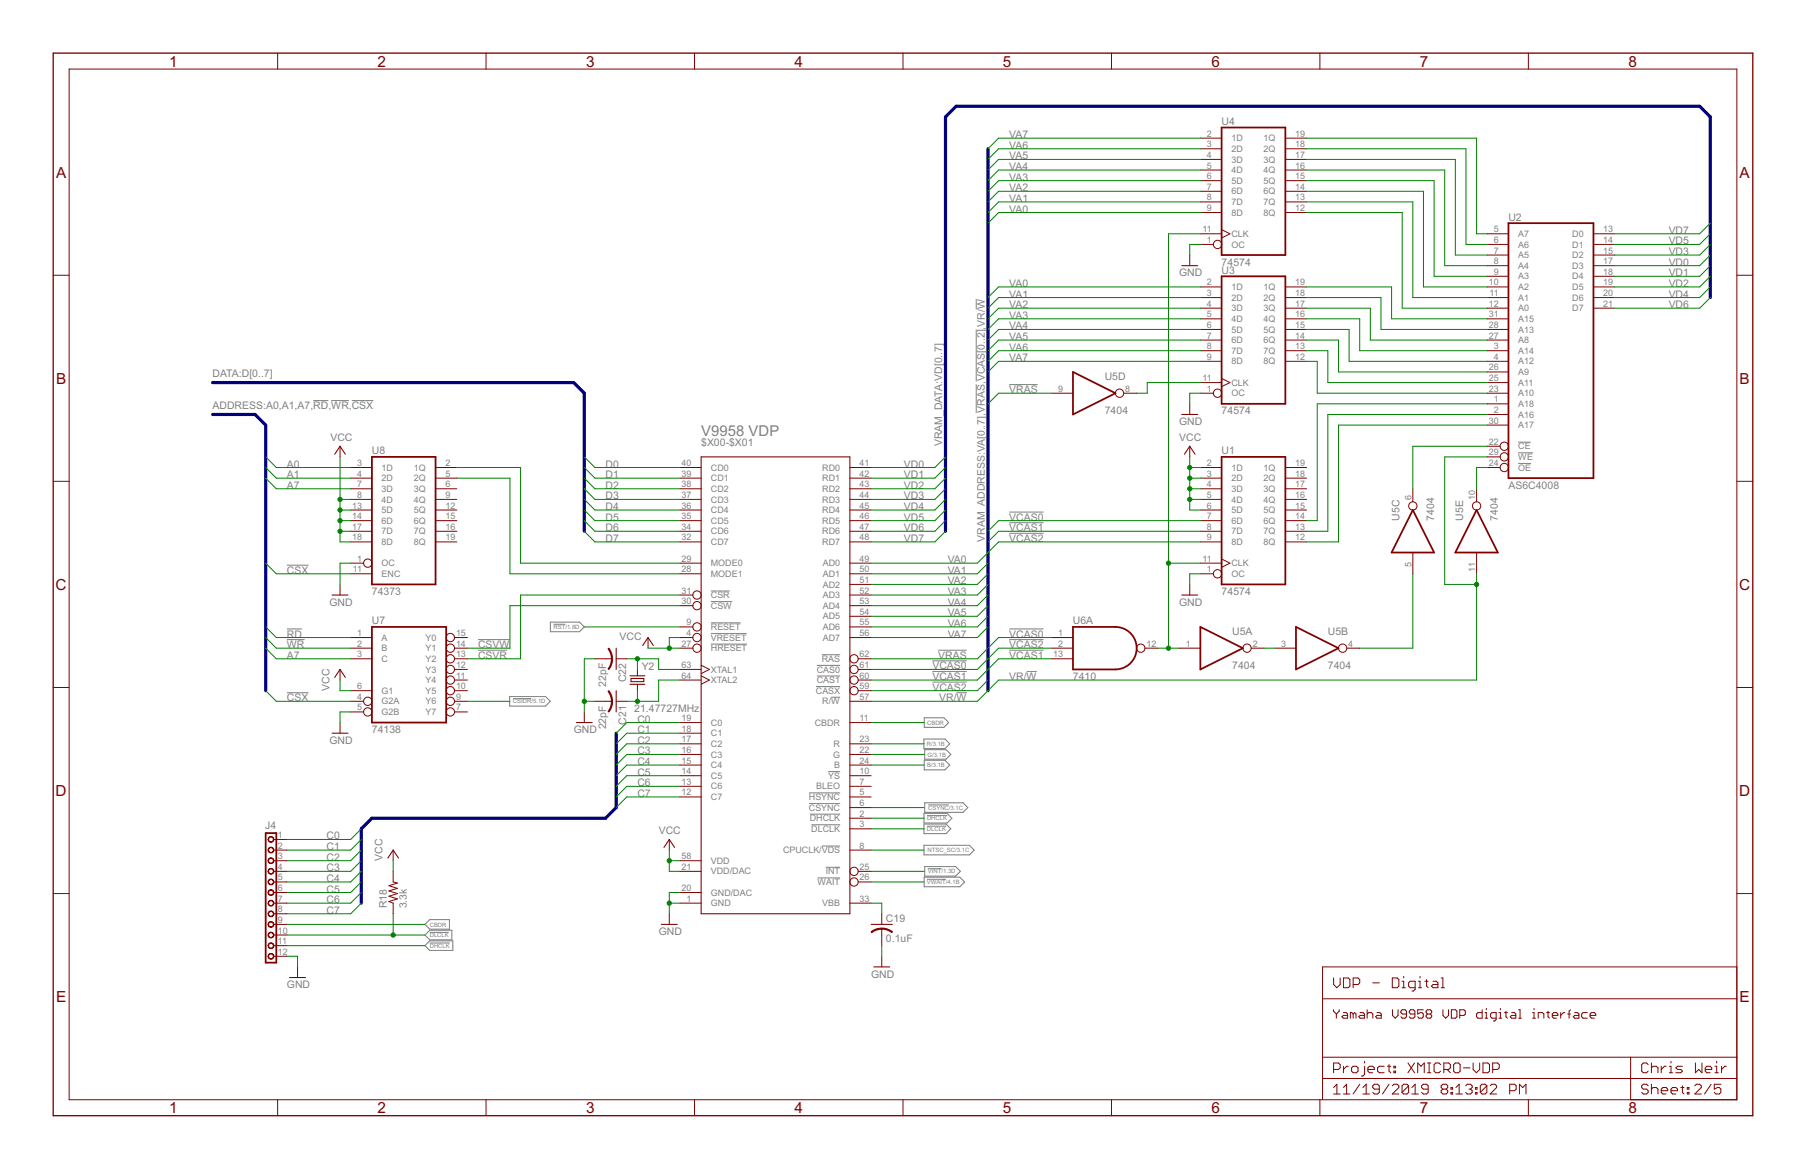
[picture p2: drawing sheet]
<svg xmlns="http://www.w3.org/2000/svg" width="432mm" height="279mm" viewBox="0 0 432 279" stroke-linecap="round" stroke-linejoin="round" font-family="sans-serif">
<g fill="none" stroke="#808080" stroke-width=".24">
<path d="M233.4 71.5v2.4M233.4 78.8v12.4M74.9 95.7h3.6M79.2 95.7h4.2M84.1 95.7h5.2M233.4 91.9v6.8M241.3 91.9h6.8M363 108.2h3.5M363 110.8h3.1M363 105.7h3M68.6 135.1h5.1M241.3 127.5h8.2"/>
<path d="M241.3 124.9h8.2M241.3 122.4h8.2M68.6 150.3h3.6M68.6 152.9h4.2M114.3 152.9h7.6M114.3 155.4h6.9M132.3 149.2h2.9M170 141.2h4.5M170 143.8h5.1M170 148.9h7.1M170 151.4h8.5M170 153.9h8.6"/>
<path d="M195.3 159h5.6M196.5 156.5h4.4M222.9 157.9h8.2M224.3 155.4h6.8M241.3 150.3h8.2M241.3 152.9h8.2M241.3 155.4h8.2M68.6 165.6h5.1M122.6 167h4.4M195.1 164.1h5.8M195.3 161.6h5.6M198.7 166.6h2.2"/>
<path d="M222.9 160.5h8.2M222.9 163h8.2M228.7 165.6h2.4M245.5 160.5h2.4M193.4 189.5h7.5M193.4 192h7.5M193.6 194.6h7.3M194 197.1h6.9M198.1 184.4h2.8M221.6 197.5h4.6M221.7 194.9h4.7M221.9 192.4h5"/>
<path d="M195.5 209.8h5.4M196.5 202.2h4.4M197.4 207.3h3.5M221.6 210.2h4.6M221.8 207.6h3.3M102.7 222.8h4.6M102.7 225.4h4.8"/>
</g>
<g fill="none" stroke="#808080" stroke-width=".25">
<path d="M131.6 148.7h7l1.1 1.1-1.1 1.2h-7zM121.9 166.5h8.5l1.2 1.1-1.2 1.2h-8.5zM220.9 176.6h5l1.2 1.2-1.2 1.1h-5zM221 171.6h4.7l1.1 1.1-1.1 1.1h-4.7zM221.1 179.2h5.1l1.1 1.1-1.1 1.2h-5.1zM220.9 194.4h5.5l1.2 1.2-1.2 1.1h-5.5zM220.9 197h5.3l1.1 1.1-1.1 1.1h-5.3zM221 181.7h4.9l1.2 1.2-1.2 1.1h-4.9zM221.1 191.9h9.2l1.1 1.1-1.1 1.2h-9.2zM220.9 202h10.9l1.1 1.2-1.1 1.1h-10.9zM221 209.7h8.5l1.1 1.1-1.1 1.1h-8.5zM221.1 207.1h7.4l1.1 1.2-1.1 1.1h-7.4z"/>
<path d="M101.6 220.9l1.1-1.1h4.8v2.3h-4.8zM101.6 223.5l1.1-1.2h5.3v2.3h-5.3zM101.6 226l1.1-1.1h5.6v2.3h-5.6z"/>
</g>
<path d="M12.7 12.7h406.4v254h-406.4z" fill="none" stroke="#800000" stroke-width=".32"/>
<g fill="none" stroke="#800000" stroke-width=".24">
<path d="M16.5 16.5h398.8v246.3h-398.8zM66.4 12.7v3.8M116.2 12.7v3.8M166.1 12.7v3.8M215.9 12.7v3.8M265.7 12.7v3.8M315.6 12.7v3.8M365.4 12.7v3.8M287 33h5.1M287 35.6h5.1M287 38.1h5.1M307.3 33h5.1"/>
<path d="M307.3 35.6h5.1M307.3 38.1h5.1M287 58.4h3.1M287 55.9h5.1M287 40.6h5.1M287 43.2h5.1M287 45.7h5.1M287 48.3h5.1M287 50.8h5.1M292.1 54.9l2 1-2 1M307.3 40.6h5.1M307.3 43.2h5.1"/>
<path d="M307.3 45.7h5.1M307.3 48.3h5.1M307.3 50.8h5.1M355.6 58.4h5.1M355.6 55.9h5.1M381 58.4h5.1M381 55.9h5.1M12.7 65.8h3.8M284.5 61v2.5M287 73.7h5.1M287 71.1h5.1M287 68.6h5.1"/>
<path d="M287 78.7h5.1M287 76.2h5.1M307.3 73.7h5.1M307.3 71.1h5.1M307.3 68.6h5.1M307.3 78.7h5.1M307.3 76.2h5.1M355.6 73.7h5.1M355.6 71.1h5.1M355.6 68.6h5.1M355.6 66h5.1M355.6 63.5h5.1"/>
<path d="M355.6 61h5.1M355.6 78.7h5.1M355.6 76.2h5.1M381 73.7h5.1M381 71.1h5.1M381 68.6h5.1M381 66h5.1M381 63.5h5.1M381 61h5.1M415.3 65.8h3.8M251.5 94h5M268.7 94h3.1"/>
<path d="M284.5 96.5v2.6M287 81.3h5.1M287 94h3.1M287 91.4h5.1M287 86.4h5.1M287 83.8h5.1M292.1 90.4l2 1-2 1M307.3 81.3h5.1M307.3 86.4h5.1M307.3 83.8h5.1M355.6 81.3h5.1M355.6 88.9h5.1"/>
<path d="M355.6 94h5.1M355.6 91.4h5.1M355.6 86.4h5.1M355.6 83.8h5.1M355.6 99.1h5.1M355.6 96.5h5.1M12.7 115h3.8M81.3 106.7v2.5M83.8 111.7h5.1M83.8 114.3h5.1M83.8 116.8h5.1M83.8 119.4h5.1"/>
<path d="M104.1 111.7h5.1M104.1 114.3h5.1M104.1 116.8h5.1M104.1 119.4h5.1M162.6 111.7h5M162.6 114.3h5M162.6 116.8h5M162.6 119.4h5M203.2 111.7h5.1M203.2 114.3h5.1M203.2 116.8h5.1M203.2 119.4h5.1"/>
<path d="M284.5 106.7v2.5M287 111.7h5.1M287 114.3h5.1M287 116.8h5.1M287 119.4h5.1M307.3 111.7h5.1M307.3 114.3h5.1M307.3 116.8h5.1M307.3 119.4h5.1M337.8 116.8v3.1M353 116.8v3.1M355.6 111.7h3.1"/>
<path d="M355.6 109.2h3.1M355.6 106.7h3.1M355.6 101.6h5.1M415.3 115h3.8M81.3 139.7v2.5M83.8 121.9h5.1M83.8 124.4h5.1M83.8 127h5.1M83.8 134.6h3.1M83.8 137.1h5.1M83.8 129.5h5.1M104.1 121.9h5.1"/>
<path d="M104.1 124.4h5.1M104.1 127h5.1M104.1 129.5h5.1M162.6 121.9h5M162.6 124.4h5M162.6 127h5M162.6 134.6h5M162.6 137.1h5M162.6 129.5h5M203.2 121.9h5.1M203.2 124.4h5.1M203.2 127h5.1"/>
<path d="M203.2 134.6h5.1M203.2 137.1h5.1M203.2 139.7h5.1M203.2 129.5h5.1M284.5 139.7v2.5M287 121.9h5.1M287 124.4h5.1M287 127h5.1M287 134.6h5.1M287 137.1h3.1M287 129.5h5.1M292.1 133.6l2 1-2 1"/>
<path d="M307.3 121.9h5.1M307.3 124.4h5.1M307.3 127h5.1M307.3 129.5h5.1M337.8 132.1v5M353 132.1v5M81.3 160v2.5M83.8 157.5h5.1M83.8 152.4h5.1M83.8 154.9h5.1M108.7 157.5h3.1M108.7 160h3.1"/>
<path d="M108.7 152.4h3.1M108.7 154.9h3.1M142.2 157.5h4.1M147.3 157.5h2.6M152.4 160v1.5M154.9 152.4v2.5M162.6 142.2h3.1M162.6 144.8h3.1M162.6 149.8h3.1M162.6 160h5M162.6 152.4h3.1M162.6 154.9h3.1"/>
<path d="M167.6 159l2 1-2 1M203.2 142.2h5.1M203.2 144.8h5.1M203.2 147.3h5.1M203.2 149.8h5.1M203.2 152.4h5.1M205.2 157.5h3.1M205.2 160h3.1M251.5 157.5h5M251.5 152.4h5M251.5 154.9h5M273.7 154.9h3.1"/>
<path d="M281.9 154.9h5.1M299.1 154.9h3.1M304.8 154.9h5.1M322 154.9h3.1M12.7 164.3h3.8M81.3 172.7v2.5M83.8 165.1h5.1M83.8 167.6h3.1M83.8 170.2h3.1M108.7 162.5h3.1M108.7 165.1h3.1M108.7 167.6h3.1"/>
<path d="M108.7 170.2h3.1M139.7 170.2v2.5M142.2 167.6h4.1M147.3 167.6h2.6M152.4 163.6v1.5M162.6 162.5h5M162.6 177.8h5M162.6 172.7h5M162.6 175.2h5M167.6 161.5l2 1-2 1M203.2 167.6h5.1M203.2 177.8h5.1"/>
<path d="M203.2 172.7h5.1M205.2 162.5h3.1M205.2 165.1h3.1M415.3 164.3h3.8M162.6 180.3h5M162.6 182.9h5M162.6 185.4h5M162.6 187.9h5M162.6 190.5h5M203.2 180.3h5.1M203.2 182.9h5.1M203.2 185.4h5.1"/>
<path d="M203.2 187.9h5.1M203.2 190.5h5.1M203.2 193h5.1M203.2 195.6h5.1M203.2 198.1h5.1M12.7 213.6h3.8M65.4 203.2h3.2M65.4 208.3h3.2M65.4 210.8h3.2M65.4 205.7h3.2M65.4 215.9h3.2M65.4 213.3h3.2"/>
<path d="M65.4 200.6h3.2M65.4 218.4h3.2M94 208.3v2.5l1 .3-2 .6 2 .6-2 .6 2 .7-2 .6 2 .6-2 .7 1 .4v2.5M94 203.2v2.5M160 200.6v2.6M160 218.4v2.5M162.6 208.3h5M162.6 205.7h5M162.6 215.9h5M162.6 213.3h5M203.2 203.2h5.1M203.2 215.9h5.1"/>
<path d="M205.2 208.3h3.1M205.2 210.8h3.1M210.8 218.4v2.5M415.3 213.6h3.8M65.4 220.9h3.2M65.4 223.5h3.2M65.4 226h3.2M65.4 228.6h3.2M71.1 231.1v2.5M210.8 222v4M210.8 228.6v2.5M316.2 238.7h99.1"/>
<path d="M318.9 233.7v1.6l.7 .8 .8-.8v-1.6M321.2 233.7h1.2l.3 .4v1.6l-.3 .4h-1.2zM323.5 235.3h1.2l.4-.4v-.8l-.4-.4h-1.2v2.4M328.2 234.9h1.6M332.9 233.7h1.2l.4 .4v1.6l-.4 .4h-1.2zM335.2 236.1h.8M335.2 234.5h.4v1.6M335.6 233.4v.3M338.3 236.1h-1.1l-.4-.4v-.8l.4-.4h1.1v2l-.4 .4h-.3M339.1 236.1h.8M339.1 234.5h.4v1.6M339.5 233.4v.3"/>
<path d="M340.7 234.5h.8M341.1 234.1v1.6l.4 .4M342.6 234.5h.8l.4 .4v1.2h-1.2l-.4-.4 .4-.4h1.2M344.6 236.1h.8M344.6 233.7h.4v2.4M415.3 231.1h-99.1v31.7M316.2 252.7h99.1M316.2 257.8h99.1M318.8 241.3v.4l.7 .7M318.9 255.6h1.1l.4-.4v-.8l-.4-.3h-1.1v2.3M318.9 259.9l.7-.8v2.4M319.5 242.4v1"/>
<path d="M320.2 241.3v.4l-.7 .7M321.2 242h.7l.3 .4v1h-1l-.4-.4 .4-.3h1M321.2 254.8v1.6M321.2 259.9l.8-.8v2.4M322.4 254.8h-.4l-.8 .8M323.5 254.8h.8l.4 .4v.8l-.4 .4h-.8l-.3-.4v-.8zM323.5 242.4v1M323.5 242.4l-.3-.4h-.3v1.4M323.5 242.4l.4-.4 .3 .4v1M325.1 259.1l-1.6 2.4M325.2 242h.7l.3 .4v1h-1l-.3-.4 .3-.3h1M325.9 259.9l.7-.8v2.4"/>
<path d="M326.3 254.8v2l-.4 .4h-.4M326.3 253.7v.4M326.9 242.4l.3-.4h.7l.3 .4v1M326.9 241.3v2.1M327 255.6h1.6v-.4l-.4-.4h-.8l-.4 .4v.8l.4 .4h.8M329.2 242h.7l.3 .4v1h-1l-.3-.4 .3-.3h1M330.9 254.8h-1.1l-.4 .4v.8l.4 .4h1.1M331.7 254.8h.8M332.1 254.4v1.6l.4 .4M332.1 259.1l-1.6 2.4M332.9 259.5l.4-.4h.8l.4 .4v.4l-1.6 1.6h1.6M332.9 241.3v1.4l.7 .7 .7-.7v-1.4"/>
<path d="M333.3 254.8h.4v.4h-.4zM333.3 256h.4v.4h-.4zM336.3 242.4h-1l-.4-.4v-.3l.4-.4h.6l.4 .4v1.3l-.4 .4h-.6l-.4-.4M336.6 254.1l1.6 2.3M336.8 259.5v1.6l-.4 .4h-.8l-.4-.4M336.8 259.5l-.4-.4h-.8l-.4 .4v1.6M336.8 259.5l-1.6 1.6M337.6 259.9l.7-.8v2.4M338.2 254.1l-1.6 2.3M338.3 242.4h-1l-.3-.4v-.3l.3-.4h.6l.4 .4v1.3l-.4 .4h-.6l-.3-.4M339 256.4v-2.3l.7 .7 .8-.7v2.3M340.3 241.3h-1.3v1.1l.6-.4h.4l.3 .4v.6l-.3 .4h-.7l-.3-.4"/>
<path d="M341.3 242.4l-.3 .3v.3l.3 .4h.7l.3-.4v-.3l-.3-.3M341.3 242.4l-.3-.4v-.3l.3-.4h.7l.3 .4v.3l-.3 .4M341.3 242.4h.7M341.3 254.1h.8M341.3 256.4h.8M341.7 254.1v2.3M344.4 254.4l-.4-.3h-.7l-.4 .3v1.6l.4 .4h.7l.4-.4M345 241.3v1.4l.7 .7 .6-.7v-1.4M345.2 255.6h1.2l.4-.4v-.8l-.4-.3h-1.2v2.3M346 255.6l.8 .8M346.9 259.9h.4v.4h-.4zM347 241.3h1l.3 .4v1.3l-.3 .4h-1z"/>
<path d="M347.9 254.1h.8l.4 .3v1.6l-.4 .4h-.8l-.3-.4v-1.6zM348.1 259.9l.8-.8v2.4M349 242.7h1l.4-.3v-.7l-.4-.4h-1v2.1M349.9 255.2h1.6M350.4 259.5l.4-.4h.8l.4 .4v.4l-.4 .4M352.2 254.1v1.5l.8 .8 .8-.8v-1.5M352.8 259.9h.3v.4h-.3zM354.4 241.3v2.1h-1l-.4-.4v-.6l.4-.4h1M354.6 254.1h1.1l.4 .3v1.6l-.4 .4h-1.1zM355 242h.4v1.4M355 243.4h.7M355.4 241v.3"/>
<path d="M355.5 259.5l-.4-.4h-.8l-.4 .4v1.6M355.5 259.5v1.6l-.4 .4h-.8l-.4-.4M355.5 259.5l-1.6 1.6M356.3 259.5l.4-.4h.7l.4 .4v.4l-1.5 1.6h1.5M356.9 255.6h1.2l.4-.4v-.8l-.4-.3h-1.2v2.3M357.7 243.4h-1l-.3-.4v-.6l.3-.4h1v1.7l-.3 .3h-.3M358.4 242h.3v1.4M358.4 243.4h.7M358.7 241v.3M359.7 242h.7M360.1 241.7v1.3l.3 .4M361.4 242h.7l.3 .4v1h-1l-.3-.4 .3-.3h1"/>
<path d="M363.1 243.4h.6M363.1 241.3h.3v2.1M366.4 242h.4v1.4M366.4 243.4h.7M366.8 241v.3M367.8 243.4v-1.4h1l.3 .4v1M369.8 242h.7M370.1 241.7v1.3l.4 .4M371.1 242.7h1.4v-.3l-.4-.4h-.6l-.4 .4v.6l.4 .4h.6M373.1 242v1.4M374.1 242h-.3l-.7 .7M374.8 242.4h.7"/>
<path d="M375.5 241.3l-.3 .4v1.7M376.5 242h.7l.3 .4v1h-1l-.3-.4 .3-.3h1M379.5 242h-1l-.3 .4v.6l.3 .4h1M380.2 242.7h1.3v-.3l-.3-.4h-.7l-.3 .4v.6l.3 .4h.7M389.9 252.7v10.1M394.1 254.4l-.4-.3h-.8l-.4 .3v1.6l.4 .4h.8l.4-.4M394.1 259.5l-.4-.4h-.8l-.4 .4v.4l.4 .4h.8l.4 .4v.4l-.4 .4h-.8l-.4-.4M394.8 255.2l.4-.4h.8l.4 .4v1.2M394.8 254.1v2.3M394.8 259.1v2.4M397.2 254.8v1.6M398.4 254.8h-.4l-.8 .8"/>
<path d="M399.1 254.8h.4v1.6M399.1 256.4h.8M399.5 253.7v.4M401.9 259.9h.7M402.3 254.8h-1.2l-.4 .4 .4 .4h.8l.4 .4-.4 .4h-1.2M402.3 259.5v1.6l.3 .4M403.4 259.9h.4v.4h-.4zM405.2 259.5l.4-.4h.8l.4 .4v.4l-1.6 1.6h1.6M405.4 254.1v2.3l.7-.8 .8 .8v-2.3M407.7 255.6h1.6v-.4l-.4-.4h-.8l-.4 .4v.8l.4 .4h.8M409.1 259.1l-1.6 2.4M410 254.8h.4v1.6"/>
<path d="M410 256.4h.8M410.4 253.7v.4M411.4 259.1h-1.5v1.2l.8-.4h.4l.3 .4v.8l-.3 .4h-.8l-.4-.4M411.6 254.8v1.6M412.8 254.8h-.4l-.8 .8M66.4 262.8v3.9M116.2 262.8v3.9M166.1 262.8v3.9M215.9 262.8v3.9M265.7 262.8v3.9M315.6 262.8v3.9M318.9 261.5h1.5"/>
<path d="M321.2 261.5h1.5M325.9 261.5h1.5M329.8 260.3h-1.2l-.4-.4v-.4l.4-.4h.8l.4 .4v1.6l-.4 .4h-.8l-.4-.4M337.6 261.5h1.5M341.5 260.3h-1.2l-.4-.4v-.4l.4-.4h.8l.4 .4v1.6l-.4 .4h-.8l-.4-.4M345 260.3l-.4-.4v-.4l.4-.4h.8l.3 .4v.4l-.3 .4M345 260.3h.8M345 260.3l-.4 .4v.4l.4 .4h.8l.3-.4v-.4l-.3-.4M346.9 261.1h.4v.4h-.4zM348.1 261.5h1.6M351.2 260.3h.4M351.6 260.3l.4 .4v.4l-.4 .4h-.8l-.4-.4"/>
<path d="M352.8 261.1h.3v.4h-.3zM361 260.7h1.1l.4-.4v-.8l-.4-.4h-1.1v2.4M363.3 261.5v-2.4l.8 .8 .7-.8v2.4M365.4 262.8v3.9M394.8 260.3l.4-.4h.8l.4 .4v1.2M397.2 260.7h1.5v-.4l-.3-.4h-.8l-.4 .4v.8l.4 .4h.8M399.5 260.7h1.6v-.4l-.4-.4h-.8l-.4 .4v.8l.4 .4h.8M403.4 261.1h.4v.4h-.4z"/>
<circle cx="291.1" cy="58.4" r=".99"/>
<circle cx="267.7" cy="94" r=".99"/>
<circle cx="291.1" cy="94" r=".99"/>
<circle cx="359.7" cy="111.7" r=".99"/>
<circle cx="359.7" cy="109.2" r=".99"/>
<circle cx="359.7" cy="106.7" r=".99"/>
<circle cx="87.9" cy="134.6" r=".99"/>
<circle cx="291.1" cy="137.1" r=".99"/>
<circle cx="337.8" cy="120.9" r=".99"/>
<circle cx="353" cy="120.9" r=".99"/>
<circle cx="107.7" cy="157.5" r=".99"/>
<circle cx="107.7" cy="154.9" r=".99"/>
<circle cx="107.7" cy="152.4" r=".99"/>
<circle cx="107.7" cy="160" r=".99"/>
<circle cx="166.6" cy="144.8" r=".99"/>
<circle cx="166.6" cy="142.2" r=".99"/>
<circle cx="166.6" cy="149.8" r=".99"/>
<circle cx="166.6" cy="152.4" r=".99"/>
<circle cx="166.6" cy="154.9" r=".99"/>
<circle cx="204.2" cy="157.5" r=".99"/>
<circle cx="204.2" cy="160" r=".99"/>
<circle cx="272.8" cy="154.9" r=".99"/>
<circle cx="298.2" cy="154.9" r=".99"/>
<circle cx="321" cy="154.9" r=".99"/>
<circle cx="87.9" cy="170.2" r=".99"/>
<circle cx="87.9" cy="167.6" r=".99"/>
<circle cx="107.7" cy="170.2" r=".99"/>
<circle cx="107.7" cy="167.6" r=".99"/>
<circle cx="107.7" cy="165.1" r=".99"/>
<circle cx="107.7" cy="162.5" r=".99"/>
<circle cx="204.2" cy="162.5" r=".99"/>
<circle cx="204.2" cy="165.1" r=".99"/>
<circle cx="204.2" cy="210.8" r=".99"/>
<circle cx="204.2" cy="208.3" r=".99"/>
</g>
<g fill="none" stroke="#800000" stroke-width=".25">
<path d="M282.6 63.5h3.8M282.6 99.1h3.8M80 108.6l1.3-1.9 1.3 1.9M167.6 109.2h35.6v109.2h-35.6zM283.2 108.6l1.3-1.9 1.2 1.9M79.4 142.2h3.8M147.3 154.9v5.1M153.7 154.3l1.2-1.9 1.3 1.9M282.6 142.2h3.8M79.4 175.2h3.8M80 161.9l1.3-1.9 1.3 1.9M137.8 172.7h3.8"/>
<path d="M147.3 165.1v5.1M150.6 161.5h3.6M150.6 163.6h3.6M150.9 162.2h3v.7h-3zM92.7 205.1l1.3-1.9 1.3 1.9M158.7 202.5l1.3-1.9 1.3 1.9M69.2 233.6h3.8M158.1 220.9h3.8M208.3 220.9h5.1M208.9 231.1h3.8"/>
</g>
<g fill="none" stroke="#800000" stroke-width=".42">
<path d="M292.1 30.5h15.2v30.5h-15.2zM360.7 53.3h20.3v61h-20.3zM292.1 66h15.2v30.5h-15.2zM256.5 88.9l10.2 5.1-10.2 5.1zM88.9 109.2h15.2v30.5h-15.2zM292.1 109.2h15.2v30.5h-15.2zM337.8 121.9l5.1 10.2h-10.2zM353 121.9l5.1 10.2h-10.1zM88.9 149.8h17.8v22.9h-17.8zM256.5 149.8h10.2a5.1 5.1 0 0 1 5.1 5.1 5.1 5.1 0 0 1-5.1 5.1h-10.2zM287 149.8l10.2 5.1-10.2 5.1zM309.9 149.8l10.1 5.1-10.1 5.1z"/>
<path d="M63.5 199.1h2.6v31h-2.6z"/>
</g>
<g fill="#800000" stroke="#800000" stroke-width=".24">
<path d="M146.2 157.5h.3l-.1 .8-.4 1-.4 .7-.2-.1 .5-.9z" fill-rule="evenodd"/>
<path d="M145.4 155.1l.2-.2 .4 .7 .4 1v.9h-.2l-.2-1.1z" fill-rule="evenodd"/>
<path d="M146.2 167.6h.3l-.1 .8-.4 1.1-.4 .7-.2-.2 .5-.9z" fill-rule="evenodd"/>
<path d="M145.4 165.2l.2-.1 .4 .7 .4 1v.8h-.2l-.2-1z" fill-rule="evenodd"/>
<path d="M210.8 221.8l1.4 .2 1.2 .7-.2 .2-.9-.5-1.5-.3z" fill-rule="evenodd"/>
<path d="M208.3 222.7l1.2-.7 1.3-.2v.3l-1.5 .3-.9 .5z" fill-rule="evenodd"/>
<path d="M64.2 205.3a.7 .7 0 0 1 1.2 0 .7 .7 0 0 1-.4 1.1 .7 .7 0 0 1-.9-.7h.1a.58 .58 0 0 1 .9-.5 .58 .58 0 0 1 .1 1 .58 .58 0 0 1-1-.3l-.1-.2z" fill-rule="evenodd"/>
<path d="M64.2 200.2a.7 .7 0 0 1 1.2 0 .7 .7 0 0 1-.4 1.1 .7 .7 0 0 1-.9-.7h.1a.58 .58 0 0 1 .9-.4 .58 .58 0 0 1 .1 .9 .58 .58 0 0 1-1-.3l-.1-.2z" fill-rule="evenodd"/>
<path d="M64.2 202.7a.7 .7 0 0 1 1.2 0 .7 .7 0 0 1-.4 1.1 .7 .7 0 0 1-.9-.6h.1a.58 .58 0 0 1 .9-.5 .58 .58 0 0 1 .1 1 .58 .58 0 0 1-1-.3l-.1-.2z" fill-rule="evenodd"/>
<path d="M64.2 212.9a.7 .7 0 0 1 1.2 0 .7 .7 0 0 1-.4 1.1 .7 .7 0 0 1-.9-.7h.1a.58 .58 0 0 1 .9-.4 .58 .58 0 0 1 .1 .9 .58 .58 0 0 1-1-.3l-.1-.2z" fill-rule="evenodd"/>
<path d="M64.2 207.8a.7 .7 0 0 1 1.2 0 .7 .7 0 0 1-.4 1.1 .7 .7 0 0 1-.9-.6h.1a.58 .58 0 0 1 .9-.5 .58 .58 0 0 1 .1 .9 .58 .58 0 0 1-1-.3l-.1-.1z" fill-rule="evenodd"/>
<path d="M64.2 210.3a.7 .7 0 0 1 1.2 .1 .7 .7 0 0 1-.4 1 .7 .7 0 0 1-.9-.6h.1a.58 .58 0 0 1 .9-.5 .58 .58 0 0 1 .1 1 .58 .58 0 0 1-1-.3l-.1-.2z" fill-rule="evenodd"/>
<path d="M64.2 220.5a.7 .7 0 0 1 1.2 0 .7 .7 0 0 1-.4 1.1 .7 .7 0 0 1-.9-.7h.1a.58 .58 0 0 1 .9-.4 .58 .58 0 0 1 .1 .9 .58 .58 0 0 1-1-.3l-.1-.2z" fill-rule="evenodd"/>
<path d="M64.2 215.4a.7 .7 0 0 1 1.2 0 .7 .7 0 0 1-.4 1.1 .7 .7 0 0 1-.9-.6h.1a.58 .58 0 0 1 .9-.5 .58 .58 0 0 1 .1 1 .58 .58 0 0 1-1-.3l-.1-.2z" fill-rule="evenodd"/>
<path d="M64.2 218a.7 .7 0 0 1 1.2 0 .7 .7 0 0 1-.4 1.1 .7 .7 0 0 1-.9-.7h.1a.58 .58 0 0 1 .9-.5 .58 .58 0 0 1 .1 1 .58 .58 0 0 1-1-.3l-.1-.2z" fill-rule="evenodd"/>
<path d="M64.2 223a.7 .7 0 0 1 1.2 .1 .7 .7 0 0 1-.4 1 .7 .7 0 0 1-.9-.6h.1a.58 .58 0 0 1 .9-.5 .58 .58 0 0 1 .1 1 .58 .58 0 0 1-1-.3l-.1-.2z" fill-rule="evenodd"/>
<path d="M64.2 225.6a.7 .7 0 0 1 1.2 0 .7 .7 0 0 1-.4 1.1 .7 .7 0 0 1-.9-.7h.1a.58 .58 0 0 1 .9-.4 .58 .58 0 0 1 .1 .9 .58 .58 0 0 1-1-.3l-.1-.2z" fill-rule="evenodd"/>
<path d="M64.2 228.1a.7 .7 0 0 1 1.2 0 .7 .7 0 0 1-.4 1.1 .7 .7 0 0 1-.9-.6h.1a.58 .58 0 0 1 .9-.5 .58 .58 0 0 1 .1 1 .58 .58 0 0 1-1-.3l-.1-.2z" fill-rule="evenodd"/>
</g>
<path d="M236.2 35.6v129.5M408.9 71.1v-43.2l-2.5-2.5h-177.8l-2.5 2.5v99.1M50.8 91.4h86.4l2.5 2.6v33M50.8 99.1h10.2l2.5 2.5v63.5M147.3 175.2v17.8l-2.5 2.6h-55.9l-2.5 2.5v17.8" fill="none" stroke="#000080" stroke-width=".76"/>
<g fill="none" stroke="#008000" stroke-width=".24">
<path d="M287 33h-48.2l-2.6 2.6M287 38.1h-48.2l-2.6 2.5M287 35.6h-48.2l-2.6 2.5M312.4 35.6h38.1v22.8h5.1M312.4 33h40.6v22.9h2.6M312.4 38.1h35.6v22.9h7.6M287 58.4h-2.5v2.6M287 55.9h-7.6v99M287 50.8h-48.2l-2.6 2.5M287 48.3h-48.2l-2.6 2.5M287 45.7h-48.2l-2.6 2.6M287 43.2h-48.2l-2.6 2.5"/>
<path d="M287 40.6h-48.2l-2.6 2.6M312.4 50.8h22.9v22.9h20.3M312.4 48.3h25.4v22.8h17.8M312.4 45.7h27.9v22.9h15.3M312.4 43.2h30.5v22.8h12.7M312.4 40.6h33v22.9h10.2M408.9 55.9l-2.5 2.5h-20.3M408.9 53.3l-2.5 2.6h-20.3M408.9 58.4l-2.5 2.6h-20.3M287 73.7h-48.2l-2.6 2.5M287 71.1h-48.2l-2.6 2.6M287 68.6h-48.2l-2.6 2.5"/>
<path d="M287 76.2h-48.2l-2.6 2.5M287 78.7h-48.2l-2.6 2.6M312.4 73.7h15.2v7.6h28M312.4 71.1h17.8v7.6h25.4M312.4 68.6h20.3v7.6h22.9M312.4 78.7h10.2v7.7h33M312.4 76.2h12.7v7.6h30.5M408.9 71.1l-2.5 2.6h-20.3M408.9 68.6l-2.5 2.5h-20.3M408.9 66l-2.5 2.6h-20.3M408.9 63.5l-2.5 2.5h-20.3M408.9 61l-2.5 2.5h-20.3"/>
<path d="M251.5 94h-12.7l-2.6 2.5M287 94h-2.5v2.5M287 91.4h-12.7v2.6h-2.5M287 86.4h-48.2l-2.6 2.5M287 81.3h-48.2l-2.6 2.5M287 83.8h-48.2l-2.6 2.6M312.4 86.4h2.5v7.6h40.7M312.4 81.3h7.6v7.6h35.6M312.4 83.8h5.1v7.6h38.1M355.6 99.1h-38.1v27.9h-5.1M355.6 96.5h-40.7v27.9h-2.5M63.5 114.3l2.6 2.5h17.7"/>
<path d="M63.5 111.7l2.6 2.6h17.7M63.5 109.2l2.6 2.5h17.7M81.3 109.2v20.3h2.5M81.3 119.4h2.5M109.2 114.3h12.7v22.8h40.7M109.2 111.7h15.3v22.9h38.1M139.7 119.4l2.5 2.5h20.4M139.7 116.8l2.5 2.6h20.4M139.7 114.3l2.5 2.5h20.4M139.7 111.7l2.5 2.6h20.4M139.7 109.2l2.5 2.5h20.4M226.1 119.4l-2.6 2.5h-15.2"/>
<path d="M226.1 116.8l-2.6 2.6h-15.2M226.1 114.3l-2.6 2.5h-15.2M226.1 111.7l-2.6 2.6h-15.2M226.1 109.2l-2.6 2.5h-15.2M284.5 109.2v12.7h2.5M284.5 119.4h2.5M284.5 116.8h2.5M284.5 114.3h2.5M284.5 111.7h2.5M355.6 101.6h-35.6v27.9h-7.6M355.6 111.7h-2.6v5.1M355.6 109.2h-10.2v30.5h7.6"/>
<path d="M355.6 106.7h-17.8v10.1M63.5 134.6l2.6 2.5h17.7M81.3 127h2.5M81.3 124.4h2.5M81.3 121.9h2.5M83.8 134.6h-2.5v5.1M139.7 127l2.5 2.5h20.4M139.7 124.4l2.5 2.6h20.4M139.7 121.9l2.5 2.5h20.4M226.1 127l-2.6 2.5h-15.2M226.1 124.4l-2.6 2.6h-15.2M226.1 121.9l-2.6 2.5h-15.2"/>
<path d="M236.2 134.6l-2.5 2.5h-25.4M236.2 139.7l-2.5 2.5h-25.4M236.2 137.1l-2.5 2.6h-25.4M279.4 134.6h7.6M287 129.5h-48.2l-5.1 5.1h-25.4M287 127h-48.2l-2.6 2.5M287 124.4h-48.2l-2.6 2.6M287 137.1h-2.5v2.6M337.8 137.1v17.8h-12.7M353 137.1v25.4h-114.2l-5.1 5.1h-25.4M63.5 152.4l2.6 2.5h17.7M63.5 149.8l2.6 2.6h17.7"/>
<path d="M63.5 154.9l2.6 2.6h17.7M139.7 149.8h22.9M142.2 157.5h-2.5v12.7M149.9 157.5h7.6v2.5h5.1M152.4 157.5v2.5M154.9 154.9h7.7M162.6 144.8h-40.7v10.1h-10.1M162.6 152.4h-2.6v2.5M162.6 142.2h-38.1v15.3h-12.7M236.2 149.8l-2.5 2.6h-25.4M236.2 147.3l-2.5 2.5h-25.4M236.2 142.2l-2.5 2.6h-25.4"/>
<path d="M236.2 144.8l-2.5 2.5h-25.4M251.5 154.9h-12.7l-5.1 5.1h-25.4M251.5 152.4h-12.7l-5.1 5.1h-25.4M251.5 157.5h-12.7l-5.1 5h-25.4M276.8 154.9h5.1M302.2 154.9h2.6M63.5 165.1l2.6 2.5h17.7M81.3 162.5v2.6h2.5M83.8 170.2h-2.5v2.5M111.8 167.6h10.1M139.7 167.6h2.5M152.4 165.1v2.5"/>
<path d="M162.6 177.8h-12.7l-2.6 2.5M162.6 162.5h-5.1v5.1h-7.6M162.6 175.2h-12.7l-2.6 2.6M162.6 172.7h-12.7l-2.6 2.5M208.3 177.8h12.7M208.3 172.7h12.7M236.2 162.5l-2.5 2.6h-25.4M86.4 198.1l-2.6 2.5h-15.2M162.6 180.3h-12.7l-2.6 2.6M162.6 182.9h-12.7l-2.6 2.5M162.6 190.5h-12.7l-2.6 2.5M162.6 187.9h-12.7l-2.6 2.6"/>
<path d="M162.6 185.4h-12.7l-2.6 2.5M208.3 180.3h12.7M208.3 182.9h12.7M208.3 193h12.7M208.3 198.1h12.7M208.3 195.6h12.7M86.4 205.7l-2.6 2.6h-15.2M86.4 203.2l-2.6 2.5h-15.2M86.4 210.8l-2.6 2.5h-15.2M86.4 213.3l-2.6 2.6h-15.2M86.4 208.3l-2.6 2.5h-15.2M86.4 200.6l-2.6 2.6h-15.2"/>
<path d="M86.4 215.9l-2.6 2.5h-15.2M94 205.7v2.6M94 218.4v5.1M160 203.2v5.1h2.6M160 205.7h2.6M160 215.9h2.6M162.6 213.3h-2.6v5.1M208.3 208.3h12.7M208.3 215.9h2.5v2.5M208.3 210.8h12.7M208.3 203.2h12.7M68.6 228.6h2.5v2.5"/>
<path d="M68.6 220.9h33M68.6 223.5h33M68.6 226h33M210.8 226v2.6"/>
</g>
<g fill="#008000" stroke="#008000" stroke-width=".24">
<circle cx="160" cy="154.9" r=".51"/>
<circle cx="81.3" cy="127" r=".51"/>
<circle cx="81.3" cy="124.4" r=".51"/>
<circle cx="81.3" cy="121.9" r=".51"/>
<circle cx="81.3" cy="119.4" r=".51"/>
<circle cx="284.5" cy="119.4" r=".51"/>
<circle cx="284.5" cy="116.8" r=".51"/>
<circle cx="284.5" cy="114.3" r=".51"/>
<circle cx="284.5" cy="111.7" r=".51"/>
<circle cx="160" cy="205.7" r=".51"/>
<circle cx="139.7" cy="167.6" r=".51"/>
<circle cx="160" cy="215.9" r=".51"/>
<circle cx="152.4" cy="157.5" r=".51"/>
<circle cx="152.4" cy="167.6" r=".51"/>
<circle cx="353" cy="139.7" r=".51"/>
<circle cx="279.4" cy="154.9" r=".51"/>
<circle cx="279.4" cy="134.6" r=".51"/>
<circle cx="94" cy="223.5" r=".51"/>
</g>
<g font-size="4.1" fill="#800000">
<text x="40.4" y="15.9">1</text>
<text x="90.3" y="15.9">2</text>
<text x="140.1" y="15.9">3</text>
<text x="190" y="15.9">4</text>
<text x="239.8" y="15.9">5</text>
<text x="289.6" y="15.9">6</text>
<text x="339.5" y="15.9">7</text>
<text x="389.3" y="15.9">8</text>
<text x="13.4" y="42.4">A</text>
<text x="415.9" y="42.4">A</text>
<text x="13.4" y="91.7">B</text>
<text x="415.9" y="91.7">B</text>
<text x="13.3" y="141">C</text>
<text x="415.8" y="141">C</text>
<text x="13.3" y="190.2">D</text>
<text x="415.8" y="190.2">D</text>
<text x="13.4" y="239.5">E</text>
<text x="415.9" y="239.5">E</text>
<text x="40.4" y="266">1</text>
<text x="90.3" y="266">2</text>
<text x="140.1" y="266">3</text>
<text x="190" y="266">4</text>
<text x="239.8" y="266">5</text>
<text x="289.6" y="266">6</text>
<text x="339.5" y="266">7</text>
<text x="389.3" y="266">8</text>
</g>
<text font-size="4" fill="#808080" x="167.6" y="104.1">V9958 VDP</text>
<g font-size="2.8" fill="#808080">
<text x="292.1" y="29.8">U4</text>
<text x="241.3" y="33">VA7</text>
<text x="241.3" y="35.6">VA6</text>
<text x="241.3" y="40.6">VA4</text>
<text x="241.3" y="38.1">VA5</text>
<text x="241.3" y="45.7">VA2</text>
<text x="241.3" y="43.2">VA3</text>
<text x="241.3" y="50.8">VA0</text>
<text x="241.3" y="48.3">VA1</text>
<text x="360.7" y="52.7">U2</text>
<text x="399" y="55.9">VD7</text>
<text x="399" y="58.4">VD5</text>
<text x="292.1" y="63.5">74574</text>
<text x="292.1" y="65.4">U3</text>
<text x="399" y="61">VD3</text>
<text x="399" y="63.5">VD0</text>
<text x="241.3" y="68.6">VA0</text>
<text x="241.3" y="71.1">VA1</text>
<text x="281.9" y="66">GND</text>
<text x="399" y="71.1">VD4</text>
<text x="399" y="68.6">VD2</text>
<text x="399" y="66">VD1</text>
<text x="241.3" y="73.7">VA2</text>
<text x="241.3" y="76.2">VA3</text>
<text x="399" y="73.7">VD6</text>
<text x="241.3" y="78.7">VA4</text>
<text x="241.3" y="81.3">VA5</text>
<text x="241.3" y="83.8">VA6</text>
<text x="241.3" y="86.4">VA7</text>
<text x="50.8" y="90.2">DATA:D[0..7]</text>
<text x="241.3" y="94">VRAS</text>
<text x="264.2" y="90.8">U5D</text>
<text x="50.8" y="97.8">ADDRESS:A0,A1,A7,RD,WR,CSX</text>
<text x="264.2" y="99.1">7404</text>
<text x="281.9" y="101.6">GND</text>
<text x="292.1" y="99.1">74574</text>
<text x="79" y="105.4">VCC</text>
<text x="167.6" y="106.7">$X00-$X01</text>
<text x="225.3" y="106.7" transform="rotate(-90 225.3 106.7)">VRAM_DATA:VD[0..7]</text>
<text x="281.9" y="105.4">VCC</text>
<text x="68.6" y="111.7">A0</text>
<text x="88.9" y="108.6">U8</text>
<text x="144.8" y="111.7">D0</text>
<text x="216.1" y="111.7">VD0</text>
<text x="292.1" y="108.6">U1</text>
<text x="68.6" y="114.3">A1</text>
<text x="68.6" y="116.8">A7</text>
<text x="144.8" y="119.4">D3</text>
<text x="144.8" y="116.8">D2</text>
<text x="144.8" y="114.3">D1</text>
<text x="216.1" y="119.4">VD3</text>
<text x="216.1" y="116.8">VD2</text>
<text x="216.1" y="114.3">VD1</text>
<text x="360.7" y="116.8">AS6C4008</text>
<text x="144.8" y="124.4">D5</text>
<text x="144.8" y="121.9">D4</text>
<text x="216.1" y="124.4">VD5</text>
<text x="216.1" y="121.9">VD4</text>
<text x="241.3" y="124.4">VCAS0</text>
<text x="334.6" y="124.4" transform="rotate(-90 334.6 124.4)">U5C</text>
<text x="342.9" y="124.4" transform="rotate(-90 342.9 124.4)">7404</text>
<text x="349.9" y="124.4" transform="rotate(-90 349.9 124.4)">U5E</text>
<text x="358.1" y="124.4" transform="rotate(-90 358.1 124.4)">7404</text>
<text x="144.8" y="129.5">D7</text>
<text x="144.8" y="127">D6</text>
<text x="216.1" y="129.5">VD7</text>
<text x="216.1" y="127">VD6</text>
<text x="235.5" y="129.5" transform="rotate(-90 235.5 129.5)">VRAM_ADDRESS:VA[0..7],VRAS,VCAS[0..2],VR/W</text>
<text x="241.3" y="129.5">VCAS2</text>
<text x="241.3" y="127">VCAS1</text>
<text x="68.6" y="137.1">CSX</text>
<text x="226.6" y="134.6">VA0</text>
<text x="226.6" y="137.1">VA1</text>
<text x="88.9" y="142.2">74373</text>
<text x="226.6" y="139.7">VA2</text>
<text x="226.6" y="142.2">VA3</text>
<text x="292.1" y="142.2">74574</text>
<text x="78.8" y="144.8">GND</text>
<text x="88.9" y="149.2">U7</text>
<text x="226.6" y="144.8">VA4</text>
<text x="226.6" y="147.3">VA5</text>
<text x="226.6" y="149.8">VA6</text>
<text x="256.5" y="149.2">U6A</text>
<text x="281.9" y="144.8">GND</text>
<text x="68.6" y="152.4">RD</text>
<text x="68.6" y="154.9">WR</text>
<text x="114.3" y="154.9">CSVW</text>
<text x="148.1" y="152.9">VCC</text>
<text x="226.6" y="152.4">VA7</text>
<text x="241.3" y="154.9">VCAS2</text>
<text x="241.3" y="152.4">VCAS0</text>
<text x="294.6" y="151.7">U5A</text>
<text x="317.5" y="151.7">U5B</text>
<text x="68.6" y="157.5">A7</text>
<text x="114.3" y="157.5">CSVR</text>
<text x="153.4" y="160.3">Y2</text>
<text x="222.9" y="160">VCAS0</text>
<text x="224.3" y="157.5">VRAS</text>
<text x="241.3" y="157.5">VCAS1</text>
<text x="294.6" y="160">7404</text>
<text x="317.5" y="160">7404</text>
<text x="68.6" y="167.6">CSX</text>
<text x="78.8" y="165.1" transform="rotate(-90 78.8 165.1)">VCC</text>
<text x="144.9" y="164.2" transform="rotate(-90 144.9 164.2)">22pF</text>
<text x="149.7" y="163.1" transform="rotate(-90 149.7 163.1)">C22</text>
<text x="222.9" y="165.1">VCAS2</text>
<text x="222.9" y="162.5">VCAS1</text>
<text x="224.6" y="167.6">VR/W</text>
<text x="241.3" y="162.5">VR/W</text>
<text x="256.5" y="162.5">7410</text>
<text x="149.7" y="173.2" transform="rotate(-90 149.7 173.2)">C21</text>
<text x="151.6" y="170.2">21.47727MHz</text>
<text x="152.4" y="172.7">C0</text>
<text x="78.8" y="177.8">GND</text>
<text x="88.9" y="175.2">74138</text>
<text x="137.2" y="175.2">GND</text>
<text x="144.9" y="174.3" transform="rotate(-90 144.9 174.3)">22pF</text>
<text x="152.4" y="175.2">C1</text>
<text x="152.4" y="177.8">C2</text>
<text x="152.4" y="180.3">C3</text>
<text x="152.4" y="182.9">C4</text>
<text x="152.4" y="185.4">C5</text>
<text x="152.4" y="187.9">C6</text>
<text x="152.4" y="190.5">C7</text>
<text x="63.4" y="198.1">J4</text>
<text x="78.1" y="200.6">C0</text>
<text x="78.1" y="203.2">C1</text>
<text x="157.5" y="199.4">VCC</text>
<text x="78.1" y="205.7">C2</text>
<text x="78.1" y="208.2">C3</text>
<text x="91.5" y="205.7" transform="rotate(-90 91.5 205.7)">VCC</text>
<text x="78.1" y="210.8">C4</text>
<text x="78.1" y="213.3">C5</text>
<text x="78.1" y="215.9">C6</text>
<text x="78.1" y="218.4">C7</text>
<text x="92.5" y="217.1" transform="rotate(-90 92.5 217.1)">R18</text>
<text x="97.3" y="217.1" transform="rotate(-90 97.3 217.1)">3.3k</text>
<text x="211.8" y="220.3">C19</text>
<text x="157.5" y="223.5">GND</text>
<text x="211.8" y="225.1">0.1uF</text>
<text x="208.3" y="233.6">GND</text>
<text x="68.6" y="236.2">GND</text>
</g>
<g font-size="2.4" fill="#808080">
<text x="288.6" y="32.7">2</text>
<text x="288.6" y="35.2">3</text>
<text x="294.4" y="33.8">1D</text>
<text x="302.1" y="33.8">1Q</text>
<text x="309.7" y="35.2">18</text>
<text x="309.7" y="32.7">19</text>
<text x="288.6" y="37.7">4</text>
<text x="288.6" y="40.3">5</text>
<text x="294.4" y="36.3">2D</text>
<text x="294.4" y="38.9">3D</text>
<text x="294.4" y="41.4">4D</text>
<text x="302.1" y="41.4">4Q</text>
<text x="302.1" y="38.9">3Q</text>
<text x="302.1" y="36.3">2Q</text>
<text x="309.7" y="40.3">16</text>
<text x="309.7" y="37.7">17</text>
<text x="288.6" y="42.8">6</text>
<text x="288.6" y="45.4">7</text>
<text x="288.6" y="47.9">8</text>
<text x="294.4" y="43.9">5D</text>
<text x="294.4" y="46.5">6D</text>
<text x="302.1" y="46.5">6Q</text>
<text x="302.1" y="43.9">5Q</text>
<text x="309.7" y="47.9">13</text>
<text x="309.7" y="45.4">14</text>
<text x="309.7" y="42.8">15</text>
<text x="288.6" y="50.4">9</text>
<text x="294.4" y="49">7D</text>
<text x="294.4" y="51.6">8D</text>
<text x="302.1" y="51.6">8Q</text>
<text x="302.1" y="49">7Q</text>
<text x="309.7" y="50.4">12</text>
<text x="287.5" y="55.5">11</text>
<text x="288.6" y="58.1">1</text>
<text x="294.4" y="59.2">OC</text>
<text x="294.4" y="56.6">CLK</text>
<text x="357.1" y="58.1">6</text>
<text x="357.1" y="55.5">5</text>
<text x="363" y="59.2">A6</text>
<text x="363" y="56.6">A7</text>
<text x="375.9" y="56.6">D0</text>
<text x="375.9" y="59.2">D1</text>
<text x="383.3" y="55.5">13</text>
<text x="383.3" y="58.1">14</text>
<text x="357.1" y="65.7">9</text>
<text x="357.1" y="63.1">8</text>
<text x="357.1" y="60.6">7</text>
<text x="363" y="64.3">A4</text>
<text x="363" y="61.7">A5</text>
<text x="375.9" y="61.7">D2</text>
<text x="375.9" y="64.3">D3</text>
<text x="383.3" y="60.6">15</text>
<text x="383.3" y="63.1">17</text>
<text x="383.3" y="65.7">18</text>
<text x="288.6" y="68.2">2</text>
<text x="288.6" y="70.8">3</text>
<text x="294.4" y="69.3">1D</text>
<text x="294.4" y="71.9">2D</text>
<text x="302.1" y="71.9">2Q</text>
<text x="302.1" y="69.3">1Q</text>
<text x="309.7" y="70.8">18</text>
<text x="309.7" y="68.2">19</text>
<text x="356" y="68.2">10</text>
<text x="356.1" y="70.8">11</text>
<text x="363" y="71.9">A1</text>
<text x="363" y="69.3">A2</text>
<text x="363" y="66.8">A3</text>
<text x="375.9" y="66.8">D4</text>
<text x="375.9" y="69.3">D5</text>
<text x="375.9" y="71.9">D6</text>
<text x="383.3" y="68.2">19</text>
<text x="383.3" y="70.8">20</text>
<text x="288.6" y="73.3">4</text>
<text x="288.6" y="75.8">5</text>
<text x="294.4" y="74.4">3D</text>
<text x="294.4" y="77">4D</text>
<text x="302.1" y="77">4Q</text>
<text x="302.1" y="74.4">3Q</text>
<text x="309.7" y="75.8">16</text>
<text x="309.7" y="73.3">17</text>
<text x="356" y="73.3">12</text>
<text x="356" y="75.8">31</text>
<text x="363" y="74.4">A0</text>
<text x="363" y="77">A15</text>
<text x="375.9" y="74.4">D7</text>
<text x="383.3" y="73.3">21</text>
<text x="288.6" y="78.4">6</text>
<text x="288.6" y="80.9">7</text>
<text x="288.6" y="83.5">8</text>
<text x="294.4" y="79.5">5D</text>
<text x="294.4" y="82">6D</text>
<text x="302.1" y="82">6Q</text>
<text x="302.1" y="79.5">5Q</text>
<text x="309.7" y="83.5">13</text>
<text x="309.7" y="80.9">14</text>
<text x="309.7" y="78.4">15</text>
<text x="356" y="80.9">27</text>
<text x="356" y="78.4">28</text>
<text x="357.1" y="83.5">3</text>
<text x="363" y="82">A8</text>
<text x="363" y="79.5">A13</text>
<text x="288.6" y="86">9</text>
<text x="294.4" y="84.6">7D</text>
<text x="294.4" y="87.1">8D</text>
<text x="302.1" y="87.1">8Q</text>
<text x="302.1" y="84.6">7Q</text>
<text x="309.7" y="86">12</text>
<text x="356" y="88.5">26</text>
<text x="357.1" y="86">4</text>
<text x="363" y="89.7">A9</text>
<text x="363" y="87.1">A12</text>
<text x="363" y="84.6">A14</text>
<text x="253" y="93.6">9</text>
<text x="269" y="93.6">8</text>
<text x="287.5" y="91.1">11</text>
<text x="288.6" y="93.6">1</text>
<text x="294.4" y="94.7">OC</text>
<text x="294.4" y="92.2">CLK</text>
<text x="356" y="93.6">23</text>
<text x="356" y="91.1">25</text>
<text x="363" y="94.7">A10</text>
<text x="363" y="92.2">A11</text>
<text x="356" y="101.2">30</text>
<text x="357.1" y="98.7">2</text>
<text x="357.1" y="96.2">1</text>
<text x="363" y="99.8">A16</text>
<text x="363" y="97.3">A18</text>
<text x="356" y="106.3">22</text>
<text x="363" y="107.4">CE</text>
<text x="363" y="102.4">A17</text>
<text x="85.4" y="111.4">3</text>
<text x="85.4" y="113.9">4</text>
<text x="91.2" y="112.5">1D</text>
<text x="99" y="112.5">1Q</text>
<text x="106.5" y="111.4">2</text>
<text x="106.5" y="113.9">5</text>
<text x="162.9" y="111.4">40</text>
<text x="162.9" y="113.9">39</text>
<text x="170" y="112.5">CD0</text>
<text x="196.6" y="112.5">RD0</text>
<text x="205.5" y="111.4">41</text>
<text x="205.5" y="113.9">42</text>
<text x="288.6" y="111.4">2</text>
<text x="288.6" y="113.9">3</text>
<text x="294.4" y="112.5">1D</text>
<text x="302.1" y="112.5">1Q</text>
<text x="309.7" y="113.9">18</text>
<text x="309.7" y="111.4">19</text>
<text x="356" y="108.9">29</text>
<text x="356" y="111.4">24</text>
<text x="363" y="110">WE</text>
<text x="363" y="112.5">OE</text>
<text x="85.4" y="116.5">7</text>
<text x="85.4" y="119">8</text>
<text x="91.2" y="115">2D</text>
<text x="91.2" y="117.6">3D</text>
<text x="99" y="115">2Q</text>
<text x="99" y="117.6">3Q</text>
<text x="106.5" y="116.5">6</text>
<text x="106.5" y="119">9</text>
<text x="162.9" y="116.5">38</text>
<text x="162.9" y="119">37</text>
<text x="170" y="115">CD1</text>
<text x="170" y="117.6">CD2</text>
<text x="196.6" y="115">RD1</text>
<text x="196.6" y="117.6">RD2</text>
<text x="205.5" y="116.5">43</text>
<text x="205.5" y="119">44</text>
<text x="288.6" y="116.5">4</text>
<text x="288.6" y="119">5</text>
<text x="294.4" y="115">2D</text>
<text x="294.4" y="117.6">3D</text>
<text x="302.1" y="117.6">3Q</text>
<text x="302.1" y="115">2Q</text>
<text x="309.7" y="119">16</text>
<text x="309.7" y="116.5">17</text>
<text x="337.4" y="119.6" transform="rotate(-90 337.4 119.6)">6</text>
<text x="352.7" y="119.6" transform="rotate(-90 352.7 119.6)">10</text>
<text x="84.2" y="121.6">13</text>
<text x="84.2" y="124.1">14</text>
<text x="91.2" y="120.1">4D</text>
<text x="91.2" y="122.7">5D</text>
<text x="91.2" y="125.2">6D</text>
<text x="99" y="120.1">4Q</text>
<text x="99" y="122.7">5Q</text>
<text x="99" y="125.2">6Q</text>
<text x="106.5" y="121.6">12</text>
<text x="106.5" y="124.1">15</text>
<text x="162.9" y="121.6">36</text>
<text x="162.9" y="124.1">35</text>
<text x="170" y="120.1">CD3</text>
<text x="170" y="122.7">CD4</text>
<text x="170" y="125.2">CD5</text>
<text x="196.6" y="120.1">RD3</text>
<text x="196.6" y="122.7">RD4</text>
<text x="196.6" y="125.2">RD5</text>
<text x="205.5" y="121.6">45</text>
<text x="205.5" y="124.1">46</text>
<text x="288.6" y="121.6">6</text>
<text x="288.6" y="124.1">7</text>
<text x="294.4" y="120.1">4D</text>
<text x="294.4" y="122.7">5D</text>
<text x="294.4" y="125.2">6D</text>
<text x="302.1" y="125.2">6Q</text>
<text x="302.1" y="122.7">5Q</text>
<text x="302.1" y="120.1">4Q</text>
<text x="309.7" y="124.1">14</text>
<text x="309.7" y="121.6">15</text>
<text x="84.2" y="126.6">17</text>
<text x="84.2" y="129.2">18</text>
<text x="91.2" y="127.7">7D</text>
<text x="91.2" y="130.3">8D</text>
<text x="99" y="127.7">7Q</text>
<text x="99" y="130.3">8Q</text>
<text x="106.5" y="126.6">16</text>
<text x="106.5" y="129.2">19</text>
<text x="162.9" y="126.6">34</text>
<text x="162.9" y="129.2">32</text>
<text x="170" y="127.7">CD6</text>
<text x="170" y="130.3">CD7</text>
<text x="196.6" y="127.7">RD6</text>
<text x="196.6" y="130.3">RD7</text>
<text x="205.5" y="126.6">47</text>
<text x="205.5" y="129.2">48</text>
<text x="288.6" y="126.6">8</text>
<text x="288.6" y="129.2">9</text>
<text x="294.4" y="127.7">7D</text>
<text x="294.4" y="130.3">8D</text>
<text x="302.1" y="130.3">8Q</text>
<text x="302.1" y="127.7">7Q</text>
<text x="309.7" y="129.2">12</text>
<text x="309.7" y="126.6">13</text>
<text x="84.4" y="136.8">11</text>
<text x="85.4" y="134.2">1</text>
<text x="91.2" y="135.4">OC</text>
<text x="91.2" y="137.9">ENC</text>
<text x="162.9" y="134.2">29</text>
<text x="162.9" y="136.8">28</text>
<text x="170" y="135.4">MODE0</text>
<text x="170" y="137.9">MODE1</text>
<text x="196.7" y="135.4">AD0</text>
<text x="196.7" y="137.9">AD1</text>
<text x="205.5" y="134.2">49</text>
<text x="205.5" y="136.8">50</text>
<text x="287.5" y="134.2">11</text>
<text x="288.6" y="136.8">1</text>
<text x="294.4" y="137.9">OC</text>
<text x="294.4" y="135.4">CLK</text>
<text x="337.4" y="135.6" transform="rotate(-90 337.4 135.6)">5</text>
<text x="352.7" y="136.6" transform="rotate(-90 352.7 136.6)">11</text>
<text x="162.9" y="141.9">31</text>
<text x="170" y="143">CSR</text>
<text x="196.7" y="140.4">AD2</text>
<text x="196.7" y="143">AD3</text>
<text x="205.5" y="139.3">51</text>
<text x="205.5" y="141.9">52</text>
<text x="162.9" y="144.4">30</text>
<text x="164.1" y="149.5">9</text>
<text x="170" y="145.5">CSW</text>
<text x="196.7" y="145.5">AD4</text>
<text x="196.7" y="148.1">AD5</text>
<text x="205.5" y="144.4">53</text>
<text x="205.5" y="146.9">54</text>
<text x="205.5" y="149.5">55</text>
<text x="85.4" y="152">1</text>
<text x="85.4" y="154.6">2</text>
<text x="91.2" y="153.1">A</text>
<text x="91.2" y="155.7">B</text>
<text x="101.8" y="155.7">Y1</text>
<text x="101.8" y="153.1">Y0</text>
<text x="109" y="154.6">14</text>
<text x="109" y="152">15</text>
<text x="162.9" y="154.6">27</text>
<text x="164.1" y="152">4</text>
<text x="170" y="150.6">RESET</text>
<text x="170" y="153.1">VRESET</text>
<text x="170" y="155.7">HRESET</text>
<text x="196.7" y="150.6">AD6</text>
<text x="196.7" y="153.1">AD7</text>
<text x="205.5" y="152">56</text>
<text x="253" y="152">1</text>
<text x="253" y="154.6">2</text>
<text x="274.1" y="154.6">12</text>
<text x="283.5" y="154.6">1</text>
<text x="299.5" y="154.6">2</text>
<text x="306.3" y="154.6">3</text>
<text x="322.4" y="154.6">4</text>
<text x="85.4" y="157.1">3</text>
<text x="91.2" y="158.2">C</text>
<text x="101.8" y="160.8">Y3</text>
<text x="101.8" y="158.2">Y2</text>
<text x="109" y="159.6">12</text>
<text x="109" y="157.1">13</text>
<text x="162.9" y="159.6">63</text>
<text x="170" y="160.8">XTAL1</text>
<text x="195.3" y="160.8">CAS0</text>
<text x="196.5" y="158.2">RAS</text>
<text x="205.5" y="157.1">62</text>
<text x="205.5" y="159.6">61</text>
<text x="251.8" y="157.1">13</text>
<text x="85.4" y="167.3">4</text>
<text x="85.4" y="164.7">6</text>
<text x="91.2" y="165.8">G1</text>
<text x="101.8" y="165.8">Y5</text>
<text x="101.8" y="163.3">Y4</text>
<text x="109" y="167.3">9</text>
<text x="109" y="164.7">10</text>
<text x="109" y="162.2">11</text>
<text x="162.9" y="162.2">64</text>
<text x="170" y="163.3">XTAL2</text>
<text x="195.1" y="165.8">CASX</text>
<text x="195.3" y="163.3">CAS1</text>
<text x="205.5" y="162.2">60</text>
<text x="205.5" y="164.7">59</text>
<text x="205.5" y="167.3">57</text>
<text x="85.4" y="169.8">5</text>
<text x="91.2" y="168.4">G2A</text>
<text x="91.2" y="170.9">G2B</text>
<text x="101.8" y="170.9">Y7</text>
<text x="101.8" y="168.4">Y6</text>
<text x="109" y="169.8">7</text>
<text x="162.9" y="172.3">19</text>
<text x="170" y="173.5">C0</text>
<text x="194.8" y="173.5">CBDR</text>
<text x="196.6" y="168.4">R/W</text>
<text x="205.5" y="172.3">11</text>
<text x="162.9" y="174.9">18</text>
<text x="162.9" y="177.4">17</text>
<text x="162.9" y="180">16</text>
<text x="170" y="176">C1</text>
<text x="170" y="178.5">C2</text>
<text x="199.3" y="178.5">R</text>
<text x="205.5" y="180">22</text>
<text x="205.5" y="177.4">23</text>
<text x="162.9" y="182.5">15</text>
<text x="162.9" y="185">14</text>
<text x="170" y="181.1">C3</text>
<text x="170" y="183.6">C4</text>
<text x="199.2" y="181.1">G</text>
<text x="199.4" y="183.6">B</text>
<text x="205.5" y="182.5">24</text>
<text x="205.5" y="185">10</text>
<text x="162.9" y="187.6">13</text>
<text x="162.9" y="190.1">12</text>
<text x="170" y="186.2">C5</text>
<text x="170" y="188.7">C6</text>
<text x="170" y="191.2">C7</text>
<text x="193.4" y="191.2">HSYNC</text>
<text x="195.2" y="188.7">BLEO</text>
<text x="198" y="186.2">YS</text>
<text x="205.5" y="187.6">7</text>
<text x="205.5" y="190.1">5</text>
<text x="193.4" y="193.8">CSYNC</text>
<text x="193.6" y="196.3">DHCLK</text>
<text x="205.5" y="192.7">6</text>
<text x="205.5" y="195.2">2</text>
<text x="205.5" y="197.7">3</text>
<text x="66.4" y="200.3">1</text>
<text x="66.4" y="202.8">2</text>
<text x="187.2" y="203.9">CPUCLK/VDS</text>
<text x="194" y="198.9">DLCLK</text>
<text x="205.5" y="202.8">8</text>
<text x="66.4" y="205.4">3</text>
<text x="66.4" y="207.9">4</text>
<text x="162.9" y="205.4">58</text>
<text x="162.9" y="207.9">21</text>
<text x="170" y="206.5">VDD</text>
<text x="170" y="209">VDD/DAC</text>
<text x="197.4" y="209">INT</text>
<text x="205.5" y="207.9">25</text>
<text x="66.4" y="210.4">5</text>
<text x="66.4" y="213">6</text>
<text x="66.4" y="215.5">7</text>
<text x="162.9" y="213">20</text>
<text x="164.1" y="215.5">1</text>
<text x="170" y="214.1">GND/DAC</text>
<text x="195.5" y="211.6">WAIT</text>
<text x="205.5" y="210.4">26</text>
<text x="205.5" y="215.5">33</text>
<text x="66.4" y="218.1">8</text>
<text x="66.4" y="220.6">9</text>
<text x="170" y="216.6">GND</text>
<text x="196.6" y="216.6">VBB</text>
<text x="66.4" y="223.1">10</text>
<text x="66.4" y="225.7">11</text>
<text x="66.4" y="228.2">12</text>
</g>
<g font-size="1.6" fill="#808080">
<text x="132.3" y="150.3">RST/1.8D</text>
<text x="122.6" y="168.1">CSIDR/5.1D</text>
<text x="221.7" y="173.2">CBDR</text>
<text x="221.6" y="178.3">R/3.1B</text>
<text x="221.7" y="183.4">B/3.1B</text>
<text x="221.8" y="180.8">G/3.1B</text>
<text x="221.7" y="196.1">DHCLK</text>
<text x="221.9" y="193.5">CSYNC/3.1C</text>
<text x="221.6" y="198.6">DLCLK</text>
<text x="221.8" y="203.7">NTSC_SC/3.1C</text>
<text x="221.8" y="208.8">VINT/1.3D</text>
<text x="221.6" y="211.3">VWAIT/4.1B</text>
<text x="102.8" y="221.5">CBDR</text>
<text x="102.8" y="224">DLCLK</text>
<text x="102.8" y="226.5">DHCLK</text>
</g>
</svg>
